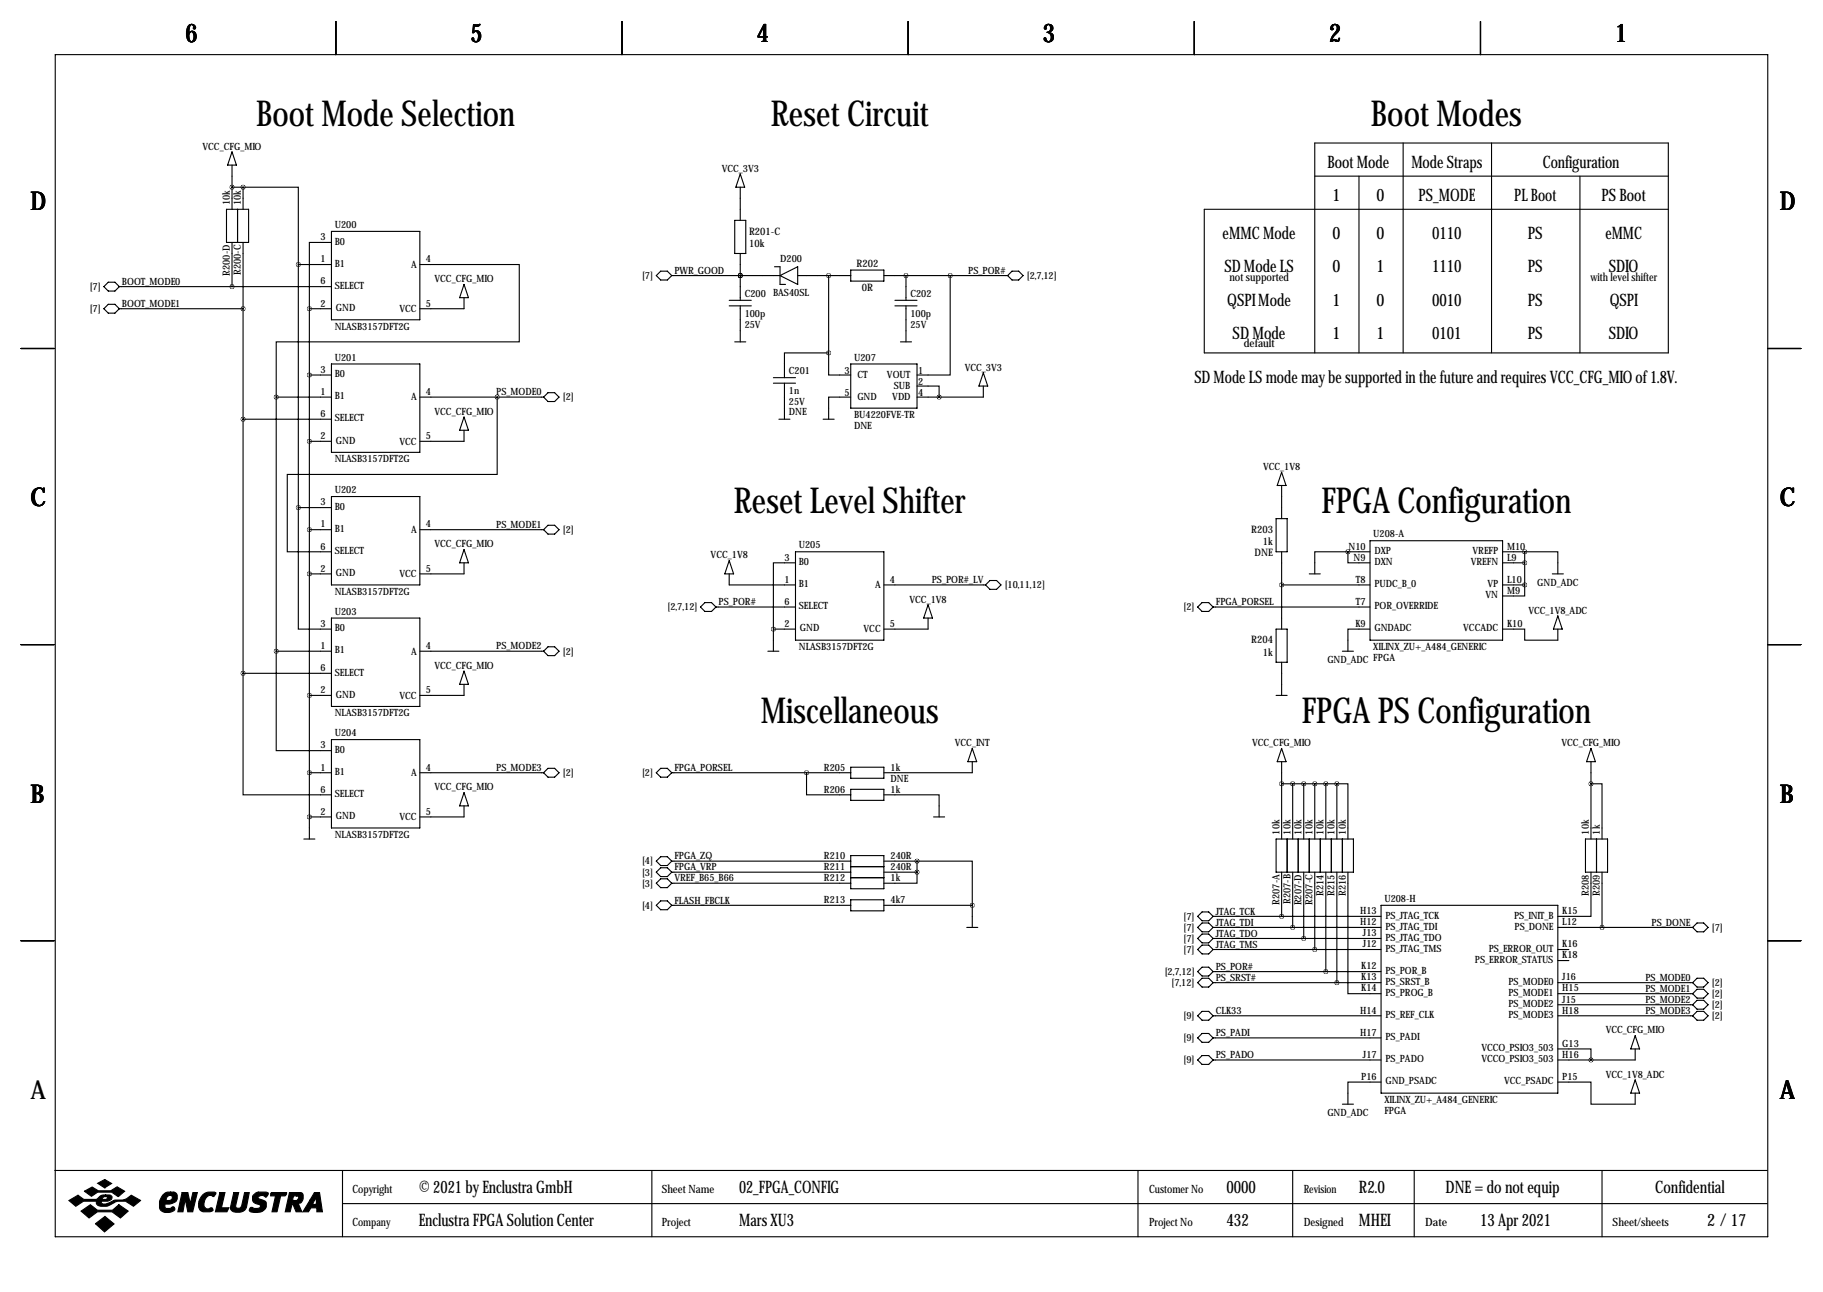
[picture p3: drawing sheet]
<svg xmlns="http://www.w3.org/2000/svg" width="419mm" height="297mm" viewBox="0 0 419 297" stroke-linecap="round" stroke-linejoin="round" font-family="sans-serif">
<g fill="none" stroke="#000" stroke-width=".25">
<path d="M12.7 12.6h393.7v271.7h-393.7zM77.2 4.9v7.7M143 4.9v7.7M208.8 4.9v7.7M274.6 4.9v7.7M340.4 4.9v7.7M53.3 38v10.1M53.3 34.9l1.1 3.1h-2.1zM170.2 40l1 3h-2zM322.6 32.9v48.2M342.9 32.9v48.2M52.1 48.1h5v7.6h-5z"/>
<path d="M53.3 55.7v10.2M53.3 43h2.6M54.6 48.1v7.6M55.9 43h12.7v17.8M55.9 43v5.1M55.9 55.7v99.1M76.2 55.7h-5.1v15.3M76.2 53.2h20.3v20.3h-20.3zM168.9 50.7h2.5v7.6h-2.5zM170.2 43v7.7M170.2 58.3v10.7M302.3 40.5h81.2"/>
<path d="M312.4 40.5v40.6M363.2 40.5v40.6M383.5 48.1h-106.6v33h106.6v-48.2h-81.2v48.2M24.9 64.9h1.5l1 1-1 1h-1.5l-1-1zM24.9 70h1.5l1 1-1 1h-1.5l-1-1zM27.4 65.9h48.8M27.4 71h28.5M68.6 60.8h7.6M68.6 60.8v55.9M71.1 71h5.1M71.1 71v121.9M96.5 60.8h22.9v17.8h-55.9v12.7"/>
<path d="M106.7 68.4v2.6h-10.2M106.7 65.4l1 3h-2zM150.9 63.4l1-1.1h1.5l1 1.1-1 1h-1.5zM154.4 63.4h24.9M167.6 69h5.1M167.6 70.3h5.1M168.9 78.6h2.5M170.2 63.4h.1M170.2 70.3v8.3M178.1 61.3h1.2v4.1h1.3M179.3 63.4l4.1-2.1v4.1zM183.4 63.4h12.2"/>
<path d="M190.5 63.4v17.7M195.6 62.1h7.6v2.5h-7.6zM203.2 63.4h28.4M205.7 69h5.1M205.7 70.3h5.1M207 78.6h2.5M208.3 63.4v5.6M208.3 70.3v8.3M218.4 63.4v22.8h-7.6M232.7 62.3h1.5l1 1.1-1 1h-1.5l-1.1-1zM4.8 80.1h7.6M55.9 96.4h20.3"/>
<path d="M63.5 91.3h12.7M63.5 91.3v58.4M71.1 86.2h5.1M76.2 83.7h20.3v20.3h-20.3zM96.5 91.3h28.5M106.7 98.9v2.6h-10.2M106.7 95.9l1 3h-2zM114.3 91.3v17.8h-48.3v17.8h10.2M126 90.3h1.5l1 1-1 1h-1.5l-1-1zM177.8 86.8h5.1M177.8 88.1h5.1M179.1 96.4h2.5"/>
<path d="M180.3 88.1v8.3M189.2 96.4h2.6M190.5 81.1h-10.2v5.7M190.5 81.1v5.1h5.1M195.6 91.3h-5.1v5.1M195.6 83.7h15.2v10.1h-15.2zM210.8 88.8h5.1v2.5M226.1 88.8v2.5h-15.3M226.1 85.7l1 3.1h-2.1zM406.4 80.1h7.6M68.6 116.7v27.9h7.6M68.6 116.7h7.6"/>
<path d="M71.1 101.5h5.1M76.2 114.2h20.3v20.3h-20.3zM293.4 119.2h2.5v7.7h-2.5zM294.6 111.6v7.6M294.6 108.6l1.1 3h-2.1zM71.1 121.8h5.1M71.1 131.9h5.1M96.5 121.8h28.5M106.7 126.4l1 3h-2zM106.7 129.4v2.5h-10.2M126 120.8h1.5l1 1-1 1h-1.5l-1-1zM162.1 138.5h1.5l1 1.1-1 1h-1.5l-1.1-1z"/>
<path d="M164.6 139.6h18.3M167.6 131.9v2.6h15.3M167.6 128.9l1.1 3h-2.1zM182.9 129.4h-5.1v15.2M182.9 126.9h20.3v20.3h-20.3zM203.2 134.5h23.4M213.4 139.1l1 3h-2.1zM227.6 133.5h1.5l1 1-1 1h-1.5l-1-1zM275.3 139.6l1.1-1.1h1.5l1 1.1-1 1h-1.5zM278.9 139.6h36.1M294.6 126.9v17.7M294.6 134.5h20.4"/>
<path d="M301 131.9h2.5M309.9 126.9v2.5h5.1M309.9 126.9h-7.6v5M309.9 126.9h5.1M315 124.3h30.4v22.9h-30.4zM345.4 126.9h5.1M345.4 129.4h5.1M345.4 134.5h5.1M350.5 134.5v2.5h-5.1M350.5 126.9h7.6v5M350.5 126.9v7.6M356.9 131.9h2.5"/>
<path d="M4.8 148.2h7.6M55.9 154.8v27.9h20.3M55.9 154.8h20.3M63.5 149.7v22.9h12.7M63.5 149.7h12.7M71.1 159.9h5.1M76.2 142.1h20.3v20.3h-20.3zM96.5 149.7h28.5M106.7 157.3v2.6h-10.2M106.7 154.3l1 3h-2zM126 148.7h1.5l1 1-1 1h-1.5l-1-1zM176.5 149.7h2.6"/>
<path d="M177.8 144.6h5.1M177.8 144.6v5.1M213.4 142.1v2.5h-10.2M293.4 144.6h2.5v7.7h-2.5zM293.4 159.9h2.5M294.6 152.3v7.6M308.6 149.7h2.5M315 144.6h-5.1v5.1M345.4 144.6h5.1v2.6h7.6v-2.6M358.1 141.6l1.1 3h-2.1zM406.4 148.2h7.6M71.1 177.7h5.1"/>
<path d="M76.2 170h20.3v20.4h-20.3zM96.5 177.7h28.5M125 177.7l1-1.1h1.5l1 1.1-1 1h-1.5zM150.9 177.7l1-1.1h1.5l1 1.1-1 1h-1.5zM154.4 177.7h41.2M185.4 177.7v5h10.2M195.6 176.4h7.6v2.5h-7.6zM223.5 175.1v2.6h-20.3M223.5 172.1l1 3h-2zM294.6 175.1v17.8M294.6 172.1l1.1 3h-2.1zM365.8 175.1v17.8"/>
<path d="M365.8 172.1l1 3h-2.1zM69.8 192.9h2.6M71.1 187.8h5.1M106.7 185.3v2.5h-10.2M106.7 182.2l1 3.1h-2zM150.9 198l1-1h1.5l1 1-1 1h-1.5zM151.9 199.5h1.5l1 1-1 1h-1.5l-1-1zM154.4 198h41.2M195.6 181.5h7.6v2.5h-7.6zM195.6 196.7h7.6v7.6h-7.6zM195.6 199.2h7.6M203.2 182.7h12.7v5.1"/>
<path d="M203.2 198h7.6M210.8 198h12.7v10.1M210.8 198v2.5M214.6 187.8h2.6M293.4 192.9h17.7v7.6h-17.7zM294.6 180.2h12.7M295.9 192.9v7.6M297.2 180.2v12.7M298.4 192.9v7.6M299.7 180.2v12.7M301 192.9v7.6M302.3 180.2v12.7"/>
<path d="M303.5 192.9v7.6M304.8 180.2v12.7M306.1 192.9v7.6M307.3 180.2h2.6v12.7M307.3 180.2v12.7M308.6 192.9v7.6M364.5 192.9h5.1v7.6h-5.1zM365.8 180.2h2.5v12.7M367 192.9v7.6M4.8 216.3h7.6M150.9 208.1l1-1h1.5l1 1-1 1.1h-1.5zM150.9 203.1l1-1.1h1.5l1 1.1-1 1h-1.5z"/>
<path d="M154.4 200.5h41.2M154.4 208.1h41.2M154.4 203.1h41.2M195.6 206.9h7.6v2.5h-7.6zM195.6 201.8h7.6M203.2 200.5h7.6M203.2 208.1h20.3M210.8 200.5v2.6h-7.6M222.2 213.2h2.6M223.5 208.1v5.1M275.3 210.7l1.1-1h1.5l1 1-1 1h-1.5zM275.3 213.2l1.1-1h1.5l1 1-1 1h-1.5z"/>
<path d="M275.3 215.8l1.1-1.1h1.5l1 1.1-1 1h-1.5zM275.3 218.3l1.1-1h1.5l1 1-1 1h-1.5zM278.9 210.7h38.6M278.9 213.2h38.6M278.9 215.8h38.6M278.9 218.3h38.6M294.6 200.5v10.2M297.2 200.5v12.7M299.7 200.5v15.3M302.3 200.5v17.8M304.8 200.5v22.9M307.3 200.5v25.4"/>
<path d="M309.9 200.5v28h7.6M317.5 208.1h40.6v43.2h-40.6zM358.1 213.2h31M358.1 218.3h2.6M365.8 200.5v10.2h-7.7M368.3 200.5v12.7M389.1 213.2l1-1h1.6l1 1-1 1h-1.6zM406.4 216.3h7.6M275.3 223.4l1.1-1h1.5l1 1-1 1h-1.5zM275.3 225.9l1.1-1h1.5l1 1-1 1h-1.5zM275.3 233.5l1.1-1h1.5l1 1-1 1.1h-1.5zM275.3 238.6l1.1-1h1.5l1 1-1 1h-1.5z"/>
<path d="M278.9 223.4h38.6M278.9 225.9h38.6M278.9 233.5h38.6M278.9 238.6h38.6M358.1 225.9h31M358.1 228.5h31M358.1 233.5h31M358.1 220.8h2.6M358.1 231h31M375.9 238.1l1 3.1h-2zM389.1 225.9l1-1h1.6l1 1-1 1h-1.6zM389.1 233.5l1-1h1.6l1 1-1 1.1h-1.6z"/>
<path d="M390.1 227.4h1.6l1 1.1-1 1h-1.6l-1-1zM390.1 230h1.6l1 1-1 1h-1.6l-1-1zM275.3 243.7l1.1-1h1.5l1 1-1 1h-1.5zM278.9 243.7h38.6M308.6 253.9h2.5M317.5 248.8h-7.6v5.1M358.1 248.8h7.7v5.1h10.1v-2.6M358.1 241.2h7.7v2.5M375.9 248.3l1 3h-2zM375.9 241.2v2.5h-17.8M12.6 269.1h393.7M78.7 269.1v15.2"/>
<path d="M78.7 276.7h327.6M149.9 269.1v15.2M261.6 269.1v15.2M297.2 269.1v15.2M325.1 269.1v15.2M368.3 269.1v15.2"/>
</g>
<g fill="#000" stroke="#000" stroke-width=".25">
<path d="M15.8 276l2.1-1.2 1.4 1h2.8l.3-.2a1.77 1.77 0 0 1 1.9-.9v.4l-.6 .2-.2 .5h.9l.3-.6-.4-.1v-.4h.9a.59 .59 0 0 1 .6 .7l-.2 .4-.8 .4h-1.4l-.1 .1 .1 .4a3.2 3.2 0 0 0 2.7-.7l.3-.1a4 4 0 0 0 3.8-1.1l2.1 1.2-1.6 1.3a4 4 0 0 0-5.5-.2 2.66 2.66 0 0 1-2.9-.2l-.1-.7h-3l-1.8 1.1zM19.4 273.9l1.8-1 1.4 .9h2.9l1.4-.9 1.8 1-1.5 1.2-1.5-1h-3.2l-1.5 .9zM22.5 272l1.6-.8 1.6 .9-1.6 1zM18.6 278.4l2.2-1.4 1.6 1.2h3.5l1.4-1.2 2.2 1.4-1.8 1.6-1.9-1.4h-3.4l-1.9 1.4zM37.4 274.7a1.75 1.75 0 0 1 1.8-.6v.7a.82 .82 0 0 0-.8 1.2h.6a.6 .6 0 0 0 .6-.5 .6 .6 0 0 0-.4-.7v-.7h.8l.5 .3a1.61 1.61 0 0 1 0 1.7 1.61 1.61 0 0 1-1.5 .7h-1v.9l.2 .1h.9l.7-.4 .4 .4a1.06 1.06 0 0 1-1.3 1 1.82 1.82 0 0 1-2.2-1.1 3.5 3.5 0 0 1 .7-3zM41.9 274.2h1.3l.5 2.6 .6-2.6h1.1l-1.1 4.4h-1.1l-.6-2.9-.5 2.9h-1.2zM46.7 274.6a2.78 2.78 0 0 1 2.9-.4l-.4 .9a1.32 1.32 0 0 0-2.1 .8l-.2 .8a.98 .98 0 0 0 1.1 1.2 .55 .55 0 0 1 .6-.2 .55 .55 0 0 1 .4 .6l-.7 .3-1.8-.1a1.79 1.79 0 0 1-.8-2.3zM50.5 274.2h1.2l-.8 3.5h1.7l-.4 .9h-2.7zM53.7 274.2h1.2l-.7 3.1a.73 .73 0 0 0 .7 .5 .73 .73 0 0 0 .7-.6l.6-3h1.1l-.7 3.4a2.28 2.28 0 0 1-3.6 .4v-.4zM58.3 274.7l.8-.6h2.1l.5 .2v.2l-.6 .7a.96 .96 0 0 0-1-.4 .96 .96 0 0 0-.8 .6l1.7 .8a1.71 1.71 0 0 1-.1 1.8 1.71 1.71 0 0 1-1.7 .8l-1.4-.2a.51 .51 0 0 1-.4-.7 .51 .51 0 0 1 .8-.2l1 .1a.52 .52 0 0 0 .6-.2 .52 .52 0 0 0-.2-.7 1.39 1.39 0 0 1-1.4-.6 1.39 1.39 0 0 1 .1-1.6zM62.2 274.4l.2-.2h3.5l-.1 .4-.3 .3h-1l-.8 3.7h-1.2l.8-3.7h-1.1zM66.5 274.2h1.7v.7h-.7l-.2 1.1h.9l.3-.3a.44 .44 0 0 0 .1-.5 .44 .44 0 0 0-.4-.3v-.7h1l.3 .2 .2 .3v.9a1.03 1.03 0 0 1-1.2 1l.9 2h-1.3l-.8-1.8h-.1l-.5 1.8h-1.1z"/>
<path d="M72.3 274.2h1.2l.6 4.4h-1.3v-.9h-1.3l-.6 .9h-1.3l1.7-2.7h1l-.4 .8 .2 .2h.4l.2-.2v-1.5l-.4 .7h-1zM21.9 281.3l2.2-1.6 2.1 1.7-2.2 1.8z"/>
</g>
<path d="M307.3 225.9a.05 .05 0 0 0 .1 0 .05 .05 0 0 0-.1 0zM365.7 243.7a.05 .05 0 0 0 .1 0 .05 .05 0 0 0-.1 0zM307.3 180.2a.05 .05 0 0 0 .1 0 .05 .05 0 0 0-.1 0zM365.7 180.2a.05 .05 0 0 0 .1 0 .05 .05 0 0 0-.1 0zM185.4 177.7a.05 .05 0 0 0 .1 0 .05 .05 0 0 0-.1 0zM294.6 210.7a.05 .05 0 0 0 .1 0 .05 .05 0 0 0-.1 0zM297.1 213.2a.05 .05 0 0 0 .1 0 .05 .05 0 0 0-.1 0zM302.2 218.3a.05 .05 0 0 0 .1 0 .05 .05 0 0 0-.1 0zM294.6 180.2a.05 .05 0 0 0 .1 0 .05 .05 0 0 0-.1 0zM297.1 180.2a.05 .05 0 0 0 .1 0 .05 .05 0 0 0-.1 0zM302.2 180.2a.05 .05 0 0 0 .1 0 .05 .05 0 0 0-.1 0zM299.7 180.2a.05 .05 0 0 0 .1 0 .05 .05 0 0 0-.1 0zM299.7 215.8a.05 .05 0 0 0 .1 0 .05 .05 0 0 0-.1 0zM71.1 131.9a.05 .05 0 0 0 .1 0 .05 .05 0 0 0-.1 0zM55.8 43a.05 .05 0 0 0 .1 0 .05 .05 0 0 0-.1 0zM53.3 43a.05 .05 0 0 0 .1 0 .05 .05 0 0 0-.1 0zM71.1 159.9a.05 .05 0 0 0 .1 0 .05 .05 0 0 0-.1 0zM71.1 101.5a.05 .05 0 0 0 .1 0 .05 .05 0 0 0-.1 0zM55.8 71a.05 .05 0 0 0 .1 0 .05 .05 0 0 0-.1 0zM71.1 187.8a.05 .05 0 0 0 .1 0 .05 .05 0 0 0-.1 0zM53.3 65.9a.05 .05 0 0 0 .1 0 .05 .05 0 0 0-.1 0zM55.8 154.8a.05 .05 0 0 0 .1 0 .05 .05 0 0 0-.1 0zM55.8 96.4a.05 .05 0 0 0 .1 0 .05 .05 0 0 0-.1 0zM208.2 63.4a.05 .05 0 0 0 .1 0 .05 .05 0 0 0-.1 0zM170.1 63.4a.05 .05 0 0 0 .1 0 .05 .05 0 0 0-.1 0zM350.5 134.5a.05 .05 0 0 0 .1 0 .05 .05 0 0 0-.1 0zM350.5 126.9a.05 .05 0 0 0 .1 0 .05 .05 0 0 0-.1 0zM309.8 126.9a.05 .05 0 0 0 .1 0 .05 .05 0 0 0-.1 0zM350.5 129.4a.05 .05 0 0 0 .1 0 .05 .05 0 0 0-.1 0zM223.5 208.1a.05 .05 0 0 0 .1 0 .05 .05 0 0 0-.1 0zM210.8 198a.05 .05 0 0 0 .1 0 .05 .05 0 0 0-.1 0zM210.8 200.5a.05 .05 0 0 0 .1 0 .05 .05 0 0 0-.1 0zM170.1 63.4a.05 .05 0 0 0 .1 0 .05 .05 0 0 0-.1 0zM218.4 63.4a.05 .05 0 0 0 .1 0 .05 .05 0 0 0-.1 0zM294.6 134.5a.05 .05 0 0 0 .1 0 .05 .05 0 0 0-.1 0zM71.1 71a.05 .05 0 0 0 .1 0 .05 .05 0 0 0-.1 0zM68.5 60.8a.05 .05 0 0 0 .1 0 .05 .05 0 0 0-.1 0zM71.1 86.2a.05 .05 0 0 0 .1 0 .05 .05 0 0 0-.1 0zM71.1 121.8a.05 .05 0 0 0 .1 0 .05 .05 0 0 0-.1 0zM68.5 116.7a.05 .05 0 0 0 .1 0 .05 .05 0 0 0-.1 0zM71.1 177.7a.05 .05 0 0 0 .1 0 .05 .05 0 0 0-.1 0z" fill="#000" stroke="#000" stroke-width="1"/>
<g font-size="8.2">
<text x="58.9" y="29.1">Boot Mode Selection</text>
<text x="177.2" y="29.1">Reset Circuit</text>
<text x="315.2" y="29.1">Boot Modes</text>
<text x="168.7" y="118">Reset Level Shifter</text>
<text x="303.8" y="118">FPGA Configuration</text>
<text x="174.9" y="166.2">Miscellaneous</text>
<text x="299.3" y="166.2">FPGA PS Configuration</text>
</g>
<g font-size="5.9">
<text x="42.7" y="9.8">6</text>
<text x="108.2" y="9.8">5</text>
<text x="174" y="9.8">4</text>
<text x="239.8" y="9.8">3</text>
<text x="305.6" y="9.8">2</text>
<text x="371.3" y="9.8">1</text>
<text x="7" y="48.4">D</text>
<text x="409.2" y="48.4">D</text>
<text x="7" y="116.4">C</text>
<text x="409.2" y="116.4">C</text>
<text x="7" y="184.5">B</text>
<text x="409.2" y="184.5">B</text>
<text x="7" y="252.6">A</text>
<text x="409.2" y="252.6">A</text>
</g>
<g font-size="4">
<text x="305.2" y="38.5">Boot Mode</text>
<text x="324.5" y="38.5">Mode Straps</text>
<text x="354.7" y="38.5">Configuration</text>
<text x="306.3" y="46.1">1</text>
<text x="316.5" y="46.1">0</text>
<text x="326.1" y="46.1">PS_MODE</text>
<text x="348.1" y="46.1">PL Boot</text>
<text x="368.2" y="46.1">PS Boot</text>
<text x="281.1" y="55">eMMC Mode</text>
<text x="306.3" y="55">0</text>
<text x="316.5" y="55">0</text>
<text x="329.2" y="55">0110</text>
<text x="351.2" y="55">PS</text>
<text x="369.1" y="55">eMMC</text>
<text x="281.5" y="62.6">SD Mode LS</text>
<text x="306.3" y="62.6">0</text>
<text x="316.5" y="62.6">1</text>
<text x="329.2" y="62.6">1110</text>
<text x="351.2" y="62.6">PS</text>
<text x="369.9" y="62.6">SDIO</text>
<text x="282.1" y="70.3">QSPI Mode</text>
<text x="306.3" y="70.3">1</text>
<text x="316.5" y="70.3">0</text>
<text x="329.2" y="70.3">0010</text>
<text x="351.2" y="70.3">PS</text>
<text x="370.1" y="70.3">QSPI</text>
<text x="283.4" y="77.9">SD Mode</text>
<text x="306.3" y="77.9">1</text>
<text x="316.5" y="77.9">1</text>
<text x="329.2" y="77.9">0101</text>
<text x="351.2" y="77.9">PS</text>
<text x="369.9" y="77.9">SDIO</text>
<text x="274.6" y="88">SD Mode LS mode may be supported in the future and requires VCC_CFG_MIO of 1.8V.</text>
<text x="96.3" y="274.2">© 2021 by Enclustra GmbH</text>
<text x="169.9" y="274.2">02_FPGA_CONFIG</text>
<text x="281.9" y="274.2">0000</text>
<text x="312.4" y="274.2">R2.0</text>
<text x="332.3" y="274.2">DNE = do not equip</text>
<text x="380.5" y="274.2">Confidential</text>
<text x="96.3" y="281.8">Enclustra FPGA Solution Center</text>
<text x="169.9" y="281.8">Mars XU3</text>
<text x="281.9" y="281.8">432</text>
<text x="312.4" y="281.8">MHEI</text>
<text x="340.3" y="281.8">13 Apr 2021</text>
<text x="392.5" y="281.8">2 / 17</text>
</g>
<g font-size="2.6">
<text x="282.7" y="64.5">not supported</text>
<text x="365.7" y="64.5">with level shifter</text>
<text x="286" y="79.8">default</text>
<text x="81" y="274.2">Copyright</text>
<text x="152.1" y="274.2">Sheet Name</text>
<text x="264.2" y="274.2">Customer No</text>
<text x="299.7" y="274.2">Revision</text>
<text x="81" y="281.8">Company</text>
<text x="152.1" y="281.8">Project</text>
<text x="264.2" y="281.8">Project No</text>
<text x="299.7" y="281.8">Designed</text>
<text x="327.7" y="281.8">Date</text>
<text x="370.7" y="281.8">Sheet/sheets</text>
</g>
<g font-size="2.4">
<text x="172.2" y="54">R201-C</text>
<text x="172.2" y="56.8">10k</text>
<text x="196.9" y="61.3">R202</text>
<text x="198.1" y="67">0R</text>
<text x="287.6" y="122.5">R203</text>
<text x="290.3" y="125.4">1k</text>
<text x="288.4" y="127.9">DNE</text>
<text x="287.6" y="147.9">R204</text>
<text x="290.3" y="150.8">1k</text>
</g>
<g font-size="2.3">
<text x="46.6" y="34.4">VCC_CFG_MIO</text>
<text x="165.9" y="39.5">VCC_3V3</text>
<text x="52.8" y="47.1" transform="rotate(-90 52.8 47.1)">10k</text>
<text x="55.4" y="47.1" transform="rotate(-90 55.4 47.1)">10k</text>
<text x="77" y="52.4">U200</text>
<text x="73.7" y="55.2">3</text>
<text x="77" y="56.3">B0</text>
<text x="28" y="65.5">BOOT_MODE0</text>
<text x="52.8" y="63.4" transform="rotate(-90 52.8 63.4)">R200-D</text>
<text x="55.4" y="63.2" transform="rotate(-90 55.4 63.2)">R200-C</text>
<text x="73.7" y="60.3">1</text>
<text x="73.7" y="65.4">6</text>
<text x="77" y="61.3">B1</text>
<text x="94.5" y="61.6">A</text>
<text x="97.9" y="60.3">4</text>
<text x="99.9" y="64.9">VCC_CFG_MIO</text>
<text x="147.6" y="64.1">[7]</text>
<text x="155" y="63">PWR_GOOD</text>
<text x="179.4" y="60.3">D200</text>
<text x="222.6" y="63">PS_POR#</text>
<text x="236.1" y="64.1">[2,7,12]</text>
<text x="20.6" y="66.7">[7]</text>
<text x="20.6" y="71.7">[7]</text>
<text x="28" y="70.6">BOOT_MODE1</text>
<text x="73.7" y="70.5">2</text>
<text x="77" y="66.4">SELECT</text>
<text x="77.2" y="71.5">GND</text>
<text x="91.8" y="71.7">VCC</text>
<text x="97.9" y="70.5">5</text>
<text x="171.2" y="68.2">C200</text>
<text x="177.7" y="67.9">BAS40SL</text>
<text x="209.3" y="68.2">C202</text>
<text x="77" y="75.8">NLASB3157DFT2G</text>
<text x="171.2" y="72.8">100p</text>
<text x="171.2" y="75.3">25V</text>
<text x="209.3" y="72.8">100p</text>
<text x="209.3" y="75.3">25V</text>
<text x="77" y="82.9">U201</text>
<text x="196.3" y="82.9">U207</text>
<text x="73.7" y="85.7">3</text>
<text x="77" y="86.7">B0</text>
<text x="181.4" y="86">C201</text>
<text x="194.2" y="86">3</text>
<text x="197.1" y="87">CT</text>
<text x="203.9" y="87">VOUT</text>
<text x="205.5" y="89.5">SUB</text>
<text x="211.1" y="86">1</text>
<text x="211.1" y="88.5">2</text>
<text x="221.8" y="85.2">VCC_3V3</text>
<text x="73.7" y="90.8">1</text>
<text x="73.7" y="95.9">6</text>
<text x="77" y="91.8">B1</text>
<text x="94.5" y="92.1">A</text>
<text x="97.9" y="90.8">4</text>
<text x="99.9" y="95.4">VCC_CFG_MIO</text>
<text x="114.1" y="90.9">PS_MODE0</text>
<text x="129.4" y="92.1">[2]</text>
<text x="181.4" y="90.5">1n</text>
<text x="181.4" y="95.4">DNE</text>
<text x="181.4" y="93.1">25V</text>
<text x="194.2" y="91">5</text>
<text x="197.1" y="92.1">GND</text>
<text x="205.1" y="92.1">VDD</text>
<text x="211.1" y="91">4</text>
<text x="73.7" y="101">2</text>
<text x="77" y="96.9">SELECT</text>
<text x="77.2" y="102">GND</text>
<text x="97.9" y="101">5</text>
<text x="196.3" y="96.1">BU4220FVE-TR</text>
<text x="196.3" y="98.7">DNE</text>
<text x="77" y="106.3">NLASB3157DFT2G</text>
<text x="91.8" y="102.2">VCC</text>
<text x="77" y="113.4">U202</text>
<text x="290.4" y="108.1">VCC_1V8</text>
<text x="73.7" y="116.2">3</text>
<text x="77" y="117.2">B0</text>
<text x="73.7" y="121.3">1</text>
<text x="77" y="122.3">B1</text>
<text x="94.5" y="122.5">A</text>
<text x="97.9" y="121.3">4</text>
<text x="99.9" y="125.8">VCC_CFG_MIO</text>
<text x="114.1" y="121.4">PS_MODE1</text>
<text x="129.4" y="122.5">[2]</text>
<text x="315.7" y="123.6">U208-A</text>
<text x="73.7" y="126.4">6</text>
<text x="73.7" y="131.4">2</text>
<text x="77" y="127.4">SELECT</text>
<text x="97.9" y="131.4">5</text>
<text x="163.4" y="128.4">VCC_1V8</text>
<text x="180.3" y="128.9">3</text>
<text x="183.6" y="129.9">B0</text>
<text x="183.6" y="126.1">U205</text>
<text x="310" y="126.4">N10</text>
<text x="311.2" y="128.9">N9</text>
<text x="316" y="127.4">DXP</text>
<text x="316" y="129.9">DXN</text>
<text x="338.1" y="129.9">VREFN</text>
<text x="338.5" y="127.4">VREFP</text>
<text x="346.5" y="126.4">M10</text>
<text x="346.5" y="128.9">L9</text>
<text x="77" y="136.8">NLASB3157DFT2G</text>
<text x="77.2" y="132.5">GND</text>
<text x="91.8" y="132.7">VCC</text>
<text x="180.3" y="134">1</text>
<text x="183.6" y="135">B1</text>
<text x="201.2" y="135.2">A</text>
<text x="204.6" y="134">4</text>
<text x="214.2" y="134.1">PS_POR#_LV</text>
<text x="231" y="135.2">[10,11,12]</text>
<text x="311.7" y="134">T8</text>
<text x="316" y="135">PUDC_B_0</text>
<text x="341.5" y="137.5">VN</text>
<text x="341.9" y="135">VP</text>
<text x="346.5" y="134">L10</text>
<text x="346.5" y="136.5">M9</text>
<text x="353.4" y="134.7">GND_ADC</text>
<text x="77" y="141.3">U203</text>
<text x="153.5" y="140.3">[2,7,12]</text>
<text x="165.2" y="139.2">PS_POR#</text>
<text x="180.3" y="139.1">6</text>
<text x="183.6" y="140.1">SELECT</text>
<text x="209.1" y="138.5">VCC_1V8</text>
<text x="272.1" y="140.3">[2]</text>
<text x="279.5" y="139.2">FPGA_PORSEL</text>
<text x="311.7" y="139.1">T7</text>
<text x="316" y="140.1">POR_OVERRIDE</text>
<text x="351.4" y="141.1">VCC_1V8_ADC</text>
<text x="73.7" y="144.1">3</text>
<text x="73.7" y="149.2">1</text>
<text x="77" y="145.2">B0</text>
<text x="97.9" y="149.2">4</text>
<text x="114.1" y="149.3">PS_MODE2</text>
<text x="180.3" y="144.1">2</text>
<text x="183.6" y="149.5">NLASB3157DFT2G</text>
<text x="183.9" y="145.2">GND</text>
<text x="198.5" y="145.4">VCC</text>
<text x="204.6" y="144.1">5</text>
<text x="311.6" y="144.1">K9</text>
<text x="315.7" y="149.5">XILINX_ZU+_A484_GENERIC</text>
<text x="316" y="145.2">GNDADC</text>
<text x="336.4" y="145.2">VCCADC</text>
<text x="346.5" y="144.1">K10</text>
<text x="73.7" y="154.3">6</text>
<text x="77" y="150.2">B1</text>
<text x="77" y="155.3">SELECT</text>
<text x="94.5" y="150.5">A</text>
<text x="99.9" y="153.8">VCC_CFG_MIO</text>
<text x="129.4" y="150.5">[2]</text>
<text x="305.2" y="152.5">GND_ADC FPGA</text>
<text x="73.7" y="159.4">2</text>
<text x="77.2" y="160.4">GND</text>
<text x="91.8" y="160.6">VCC</text>
<text x="97.9" y="159.4">5</text>
<text x="77" y="164.7">NLASB3157DFT2G</text>
<text x="73.7" y="172.1">3</text>
<text x="77" y="173.1">B0</text>
<text x="77" y="169.3">U204</text>
<text x="219.5" y="171.6">VCC_INT</text>
<text x="287.9" y="171.6">VCC_CFG_MIO</text>
<text x="359" y="171.6">VCC_CFG_MIO</text>
<text x="73.7" y="177.2">1</text>
<text x="77" y="178.2">B1</text>
<text x="94.5" y="178.4">A</text>
<text x="97.9" y="177.2">4</text>
<text x="114.1" y="177.3">PS_MODE3</text>
<text x="129.4" y="178.4">[2]</text>
<text x="147.6" y="178.4">[2]</text>
<text x="155" y="177.3">FPGA_PORSEL</text>
<text x="189.4" y="177.2">R205</text>
<text x="204.7" y="177.2">1k</text>
<text x="204.7" y="179.7">DNE</text>
<text x="73.7" y="182.2">6</text>
<text x="77" y="183.3">SELECT</text>
<text x="99.9" y="181.7">VCC_CFG_MIO</text>
<text x="189.4" y="182.2">R206</text>
<text x="204.7" y="182.2">1k</text>
<text x="73.7" y="187.3">2</text>
<text x="77.2" y="188.3">GND</text>
<text x="91.8" y="188.6">VCC</text>
<text x="97.9" y="187.3">5</text>
<text x="294.1" y="191.9" transform="rotate(-90 294.1 191.9)">10k</text>
<text x="296.7" y="191.9" transform="rotate(-90 296.7 191.9)">10k</text>
<text x="299.2" y="191.9" transform="rotate(-90 299.2 191.9)">10k</text>
<text x="301.8" y="191.9" transform="rotate(-90 301.8 191.9)">10k</text>
<text x="304.3" y="191.9" transform="rotate(-90 304.3 191.9)">10k</text>
<text x="306.8" y="191.9" transform="rotate(-90 306.8 191.9)">10k</text>
<text x="309.4" y="191.9" transform="rotate(-90 309.4 191.9)">10k</text>
<text x="365.3" y="191.9" transform="rotate(-90 365.3 191.9)">10k</text>
<text x="367.8" y="191.9" transform="rotate(-90 367.8 191.9)">1k</text>
<text x="77" y="192.7">NLASB3157DFT2G</text>
<text x="155" y="197.6">FPGA_ZQ</text>
<text x="189.4" y="197.5">R210</text>
<text x="204.7" y="197.5">240R</text>
<text x="147.6" y="198.7">[4]</text>
<text x="147.6" y="203.8">[3]</text>
<text x="147.6" y="201.3">[3]</text>
<text x="155" y="202.7">VREF_B65_B66</text>
<text x="155" y="200.1">FPGA_VRP</text>
<text x="189.4" y="202.6">R212</text>
<text x="189.4" y="200">R211</text>
<text x="204.7" y="202.6">1k</text>
<text x="204.7" y="200">240R</text>
<text x="147.6" y="208.9">[4]</text>
<text x="155" y="207.7">FLASH_FBCLK</text>
<text x="189.4" y="207.6">R213</text>
<text x="204.7" y="207.6">4k7</text>
<text x="294.1" y="208" transform="rotate(-90 294.1 208)">R207-A</text>
<text x="296.7" y="207.8" transform="rotate(-90 296.7 207.8)">R207-B</text>
<text x="299.2" y="208.1" transform="rotate(-90 299.2 208.1)">R207-D</text>
<text x="301.8" y="208" transform="rotate(-90 301.8 208)">R207-C</text>
<text x="304.3" y="205.9" transform="rotate(-90 304.3 205.9)">R214</text>
<text x="306.8" y="205.9" transform="rotate(-90 306.8 205.9)">R215</text>
<text x="309.4" y="205.9" transform="rotate(-90 309.4 205.9)">R216</text>
<text x="318.3" y="207.4">U208-H</text>
<text x="365.3" y="205.9" transform="rotate(-90 365.3 205.9)">R208</text>
<text x="367.8" y="205.9" transform="rotate(-90 367.8 205.9)">R209</text>
<text x="272.1" y="211.4">[7]</text>
<text x="272.1" y="214">[7]</text>
<text x="279.5" y="210.3">JTAG_TCK</text>
<text x="279.5" y="212.8">JTAG_TDI</text>
<text x="279.5" y="215.4">JTAG_TDO</text>
<text x="312.7" y="210.2">H13</text>
<text x="312.7" y="212.7">H12</text>
<text x="313.3" y="215.3">J13</text>
<text x="318.5" y="211.2">PS_JTAG_TCK</text>
<text x="318.5" y="213.7">PS_JTAG_TDI</text>
<text x="348.1" y="211.2">PS_INIT_B</text>
<text x="348.2" y="213.7">PS_DONE</text>
<text x="359.2" y="210.2">K15</text>
<text x="359.2" y="212.7">L12</text>
<text x="379.7" y="212.8">PS_DONE</text>
<text x="393.5" y="214">[7]</text>
<text x="272.1" y="216.5">[7]</text>
<text x="272.1" y="219.1">[7]</text>
<text x="279.5" y="217.9">JTAG_TMS</text>
<text x="313.3" y="217.8">J12</text>
<text x="318.5" y="216.3">PS_JTAG_TDO</text>
<text x="318.5" y="218.8">PS_JTAG_TMS</text>
<text x="339.1" y="221.4">PS_ERROR_STATUS</text>
<text x="342.2" y="218.8">PS_ERROR_OUT</text>
<text x="359.2" y="217.8">K16</text>
<text x="359.2" y="220.3">K18</text>
<text x="267.8" y="224.1">[2,7,12]</text>
<text x="269.3" y="226.7">[7,12]</text>
<text x="279.5" y="223">PS_POR#</text>
<text x="279.5" y="225.5">PS_SRST#</text>
<text x="312.9" y="222.9">K12</text>
<text x="312.9" y="225.4">K13</text>
<text x="312.9" y="228">K14</text>
<text x="318.5" y="223.9">PS_POR_B</text>
<text x="318.5" y="226.4">PS_SRST_B</text>
<text x="346.8" y="226.4">PS_MODE0</text>
<text x="359.2" y="225.4">J16</text>
<text x="359.2" y="228">H15</text>
<text x="378.3" y="225.5">PS_MODE0</text>
<text x="393.5" y="226.7">[2]</text>
<text x="279.5" y="233.1">CLK33</text>
<text x="312.7" y="233">H14</text>
<text x="318.5" y="229">PS_PROG_B</text>
<text x="346.8" y="229">PS_MODE1</text>
<text x="346.8" y="231.5">PS_MODE2</text>
<text x="359.2" y="230.5">J15</text>
<text x="359.2" y="233">H18</text>
<text x="378.3" y="228.1">PS_MODE1</text>
<text x="378.3" y="230.6">PS_MODE2</text>
<text x="378.3" y="233.1">PS_MODE3</text>
<text x="393.5" y="229.2">[2]</text>
<text x="393.5" y="231.8">[2]</text>
<text x="272.1" y="234.3">[9]</text>
<text x="272.1" y="239.4">[9]</text>
<text x="279.5" y="238.2">PS_PADI</text>
<text x="312.7" y="238.1">H17</text>
<text x="318.5" y="234.1">PS_REF_CLK</text>
<text x="318.5" y="239.1">PS_PADI</text>
<text x="346.8" y="234.1">PS_MODE3</text>
<text x="369.1" y="237.6">VCC_CFG_MIO</text>
<text x="393.5" y="234.3">[2]</text>
<text x="272.1" y="244.5">[9]</text>
<text x="279.5" y="243.3">PS_PADO</text>
<text x="313.3" y="243.2">J17</text>
<text x="318.5" y="244.2">PS_PADO</text>
<text x="340.6" y="241.7">VCCO_PSIO3_503</text>
<text x="340.6" y="244.2">VCCO_PSIO3_503</text>
<text x="359.2" y="240.7">G13</text>
<text x="359.2" y="243.2">H16</text>
<text x="312.9" y="248.3">P16</text>
<text x="318.5" y="249.3">GND_PSADC</text>
<text x="345.8" y="249.3">VCC_PSADC</text>
<text x="359.2" y="248.3">P15</text>
<text x="369.1" y="247.8">VCC_1V8_ADC</text>
<text x="305.2" y="256.7">GND_ADC</text>
<text x="318.3" y="253.6">XILINX_ZU+_A484_GENERIC</text>
<text x="318.3" y="256.2">FPGA</text>
</g>
</svg>
